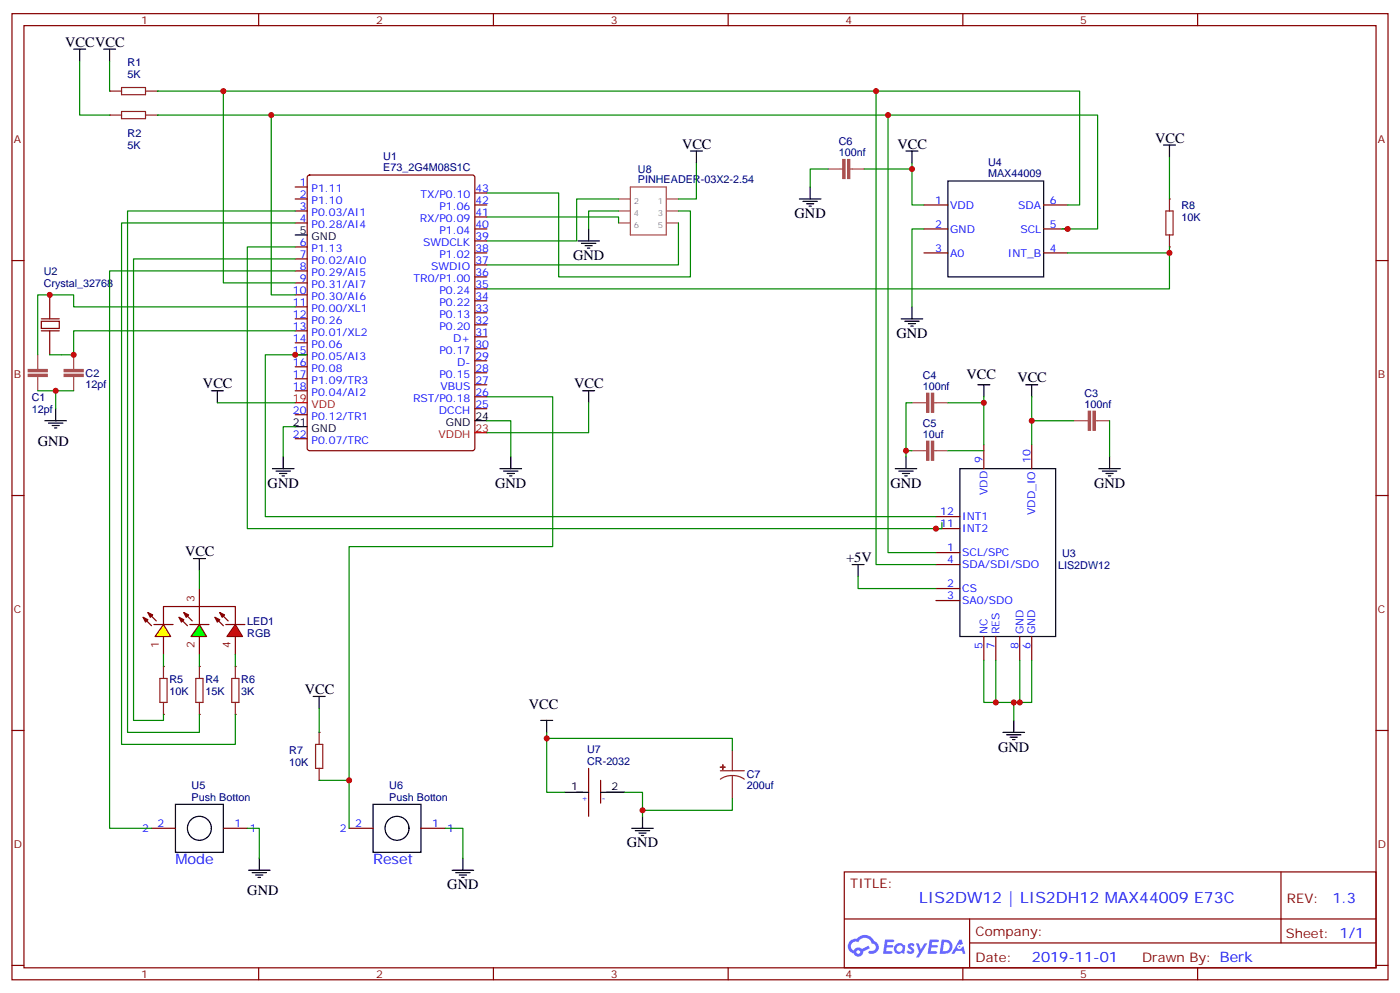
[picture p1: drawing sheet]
<svg xmlns="http://www.w3.org/2000/svg" width="412mm" height="292mm" viewBox="0 0 412 292" stroke-linecap="round" stroke-linejoin="round" font-family="sans-serif">
<g fill="none" stroke="#870000" stroke-width=".35">
<path d="M3.5 4h405.4v284.4h-405.4zM7.1 7.5h398.2v277.3h-398.2zM76.2 4v3.5M145.3 4v3.5M214.5 4v3.5M283.6 4v3.5M352.8 4v3.5M3.5 76.7h3.6M405.3 76.7h3.6M3.5 145.8h3.6M405.3 145.8h3.6M3.5 215h3.6"/>
<path d="M405.3 215h3.6M248.7 256.6h156.6v28.2h-156.6zM377.3 256.6v20.9M248.7 270.5h156.5M285.6 277.5h119.6M285.6 270.5v14.1M3.5 284.1h3.6M76.2 284.8v3.6M145.3 284.8v3.6M214.5 284.8v3.6M283.6 284.8v3.6M352.8 284.8v3.6"/>
<path d="M405.3 284.1h3.6"/>
</g>
<g fill="#5487ff">
<path d="M267.7 277.8a1.22 1.22 0 0 1 1.7 .2l-.4 .6a.47 .47 0 0 0-.3-.4 .47 .47 0 0 0-.5 .2l.1 .2a1.14 1.14 0 0 1 .8 1.8 1.14 1.14 0 0 1-1.9 0l-.2-.2 .5-.6 .7 .5a.29 .29 0 0 0 .3-.3 .29 .29 0 0 0-.2-.3 1.04 1.04 0 0 1-.6-1.7z"/>
<path d="M260.7 276.5h2.4l.3 .2-.2 .5-1.8 .1-.1 .8h1.5l.3 .4-.3 .4h-1.6l-.2 1.1h1.7l.2 .3-.2 .3-2.6 .1z"/>
<path d="M273.8 276.5h2.4l.3 .2-.1 .5-1.8 .1-.2 .8h1.6l.3 .4-.4 .4h-1.6l-.1 1.1h1.7l.2 .3-.2 .3-2.6 .1z"/>
<path d="M282.6 276.5h.7l.3 1.3-.6 .3a.69 .69 0 0 0-1 .3 .69 .69 0 0 0 .4 .9 .69 .69 0 0 0 .9-.6l.5-.2 .6 2.2h-.8l-.2-.9h-1.8l-.5 .9h-.8z"/>
<path d="M269.8 277.6h.8l.6 1.8 1.1-1.8h.9l-2.6 4.2h-.8l.9-1.5z"/>
<path d="M277.4 276.5l-.6 4.2h1.3a2.11 2.11 0 0 0 2.5-2.1 2.11 2.11 0 0 0-2.5-2.1zM278.1 277.3a1.39 1.39 0 0 1 1.7 1.4 1.39 1.39 0 0 1-1.8 1.3h-.3z"/>
<path d="M263.7 278.2a1.54 1.54 0 0 0-.1 2.1 1.54 1.54 0 0 0 2.2 .1l.6 .3 .3-2.3-.2-.3h-.4a1.49 1.49 0 0 0-2.4 .1zM264 279.2a.94 .94 0 0 1 1.8 0 .94 .94 0 0 1-1.8 0z"/>
<path d="M250.4 276.9a2.18 2.18 0 0 0 1.1 3.7 1.44 1.44 0 0 0 1.6 .9 1.44 1.44 0 0 0 1.2-1.4l2-1-.5-.8-1.9 1a1.47 1.47 0 0 0-2.4 .4 1.39 1.39 0 0 1-.7-1.9 1.39 1.39 0 0 1 2-.5 2.12 2.12 0 0 1 2.2-1.3 2.12 2.12 0 0 1 1.9 1.7 1.14 1.14 0 0 1 1.1 1.4 1.14 1.14 0 0 1-1.7 .7 .43 .43 0 0 0-.5 .4 .43 .43 0 0 0 .4 .5 1.98 1.98 0 0 0 2.5-1.2 1.98 1.98 0 0 0-1.2-2.6 3.1 3.1 0 0 0-5.3-.6l-.9 .1zM252.3 280.2a.55 .55 0 0 1 1.1 0 .55 .55 0 0 1-1.1 0z"/>
<circle cx="282.6" cy="278.6" r=".26"/>
</g>
<g fill="none" stroke="#870000" stroke-width=".35">
<path d="M87 55h3.5M87 58.6h3.5M90.7 51.7l.5-.2h48l.6 .4 .1 80-.5 .7h-48.2l-.7-.4v-80zM139.9 56.8h3.5M87 62.1h3.5M87 65.6h3.5M87 72.7h3.5M87 76.2h3.5M87 79.7h3.5M139.9 78h3.5M139.9 74.4h3.5M139.9 70.9h3.5"/>
<path d="M139.9 67.4h3.5M139.9 63.9h3.5M139.9 60.3h3.5M272.2 74.4h7M272.2 67.4h7M272.2 60.3h7M307.4 74.4h7.1M307.4 67.4h7.1M307.4 60.3h7.1M87 83.3h3.5M87 86.8h3.5M87 90.3h3.5"/>
<path d="M87 93.8h3.5M87 97.4h3.5M139.9 99.1h3.5M139.9 95.6h3.5M139.9 92.1h3.5M139.9 88.5h3.5M139.9 85h3.5M139.9 81.5h3.5M87 100.9h3.5M87 104.4h3.5M87 107.9h3.5M87 111.5h3.5"/>
<path d="M87 115h3.5M139.9 116.8h3.5M139.9 113.2h3.5M139.9 109.7h3.5M139.9 106.2h3.5M139.9 102.7h3.5M87 122.1h3.5M87 129.1h3.5M139.9 120.3h3.5M289.8 130.9v7M303.9 130.9v7M275.7 155.6h7.1"/>
<path d="M275.7 152h7.1M275.7 162.6h7.1M275.7 173.2h7.1M275.7 176.7h7.1M275.7 166.2h7.1M289.8 187.3v7.1M293.3 187.3v7.1M300.4 187.3v7.1M303.9 187.3v7.1M173.4 226.1v14.1M176.9 229.7v6.7M44.6 243.8h7.1"/>
<path d="M65.8 243.8h7M102.8 243.8h7.1M124 243.8h7.1"/>
</g>
<g fill="none" stroke="#000" stroke-width=".35">
<path d="M279.2 53.3h28.2v28.2h-28.2zM87 69.1h3.5M87 125.6h3.5M139.9 123.8h3.5M282.8 137.9h28.2v49.4h-28.2zM51.7 236.7h14.1v14.1h-14.1zM109.9 236.7h14.1v14.1h-14.1zM166.3 233.2h7.1M176.9 233.2h7.1"/>
<circle cx="58.7" cy="243.8" r="3.5"/>
<circle cx="116.9" cy="243.8" r="3.5"/>
</g>
<path d="M87 118.5h3.5M139.9 127.4h3.5" fill="none" stroke="#f00" stroke-width=".35"/>
<path d="M68.3 199.7h2.1v7h-2.1zM69.3 196.1v3.6M69.3 206.7v3.6" fill="none" stroke="#8c2424" stroke-width=".35"/>
<g fill="#8c2424">
<circle cx="69.3" cy="210.3" r=".18"/>
<circle cx="69.3" cy="196.1" r=".18"/>
</g>
<path d="M57.7 199.7h2.1v7h-2.1zM58.7 196.1v3.6M58.7 206.7v3.6" fill="none" stroke="#8c2424" stroke-width=".35"/>
<g fill="#8c2424">
<circle cx="58.7" cy="210.3" r=".18"/>
<circle cx="58.7" cy="196.1" r=".18"/>
</g>
<path d="M47.1 199.7h2.1v7h-2.1zM48.2 196.1v3.6M48.2 206.7v3.6" fill="none" stroke="#8c2424" stroke-width=".35"/>
<g fill="#8c2424">
<circle cx="48.2" cy="210.3" r=".18"/>
<circle cx="48.2" cy="196.1" r=".18"/>
</g>
<path d="M93 219.1h2.1v7h-2.1zM94 215.5v3.6M94 226.1v3.6" fill="none" stroke="#8c2424" stroke-width=".35"/>
<g fill="#8c2424">
<circle cx="94" cy="229.7" r=".18"/>
<circle cx="94" cy="215.5" r=".18"/>
</g>
<path d="M58.7 178.5v5.3M42.2 181.7l2.4 2.5M43.6 180.3l2.4 2.4M45.3 183.8h5.7M48.2 183.8v-5.3h21.1v5.3M52.7 181.7l2.5 2.5M54.2 180.3l2.4 2.4M55.9 183.8h5.7M63.3 181.7l2.5 2.5M64.7 180.3l2.5 2.4M66.5 183.8h5.6" fill="none" stroke="#870000" stroke-width=".35"/>
<g fill="#870000" stroke="#870000" stroke-width=".35">
<path d="M43.6 180.3l1.4 .7-.7 .7z"/>
<path d="M42.2 181.7l1.4 .7-.7 .7z"/>
</g>
<path d="M48.2 183.8l2.1 3.5h-4.6z" fill="#ff0" stroke="#870000" stroke-width=".35"/>
<g fill="#870000" stroke="#870000" stroke-width=".35">
<path d="M54.2 180.3l1.4 .7-.7 .7z"/>
<path d="M52.7 181.7l1.5 .7-.8 .7z"/>
</g>
<path d="M58.7 183.8l2.2 3.5h-4.6z" fill="#0f0" stroke="#870000" stroke-width=".35"/>
<g fill="#870000" stroke="#870000" stroke-width=".35">
<path d="M64.7 180.3l1.4 .7-.7 .7z"/>
<path d="M63.3 181.7l1.4 .7-.7 .7z"/>
</g>
<path d="M69.3 183.8l2.1 3.5h-4.5z" fill="#f00" stroke="#870000" stroke-width=".35"/>
<path d="M58.7 173.2v5.3M48.2 187.3v5.3M58.7 187.3v5.3M69.3 187.3v5.3" fill="none" stroke="#870000" stroke-width=".35"/>
<path d="M344.5 58.6v3.5M343.4 62.1h2.1v7h-2.1zM344.5 69.1v3.6" fill="none" stroke="#8c2424" stroke-width=".35"/>
<g fill="#8c2424">
<circle cx="344.5" cy="72.7" r=".18"/>
<circle cx="344.5" cy="58.6" r=".18"/>
</g>
<path d="M32.3 33.9h3.5M35.8 32.8h7.1v2.1h-7.1zM42.9 33.9h3.5" fill="none" stroke="#8c2424" stroke-width=".35"/>
<g fill="#8c2424">
<circle cx="46.4" cy="33.9" r=".18"/>
<circle cx="32.3" cy="33.9" r=".18"/>
</g>
<path d="M32.3 26.8h3.5M35.8 25.8h7.1v2.1h-7.1zM42.9 26.8h3.5" fill="none" stroke="#8c2424" stroke-width=".35"/>
<g fill="#8c2424">
<circle cx="46.4" cy="26.8" r=".18"/>
<circle cx="32.3" cy="26.8" r=".18"/>
</g>
<g fill="#a64a4a" stroke="#a64a4a" stroke-width=".29">
<path d="M322 121h.7v5.6h-.7z"/>
<path d="M320.6 121h.7v5.6h-.7z"/>
<path d="M274.3 129.8h.7v5.7h-.7z"/>
<path d="M272.9 129.8h.7v5.7h-.7z"/>
<path d="M274.3 115.7h.7v5.7h-.7z"/>
<path d="M272.9 115.7h.7v5.7h-.7z"/>
<path d="M249.6 46.9h.8v5.7h-.8z"/>
<path d="M248.2 46.9h.7v5.7h-.7z"/>
<path d="M18.9 110.1h5.6v.7h-5.6z"/>
<path d="M18.9 108.7h5.6v.7h-5.6z"/>
<path d="M8.3 110.1h5.6v.7h-5.6z"/>
<path d="M8.3 108.7h5.6v.7h-5.6z"/>
</g>
<g fill="none" stroke="#a64a4a" stroke-width=".35">
<path d="M182.2 58.6h3.5M185.7 55h10.6v14.1h-10.6zM196.4 58.6h3.4M243.9 49.7h3.5M247.5 49.7h.7M250.4 49.7h4.1M182.2 62.1h3.5M182.2 65.6h3.5M196.4 62.1h3.4M196.4 65.6h3.4M11.1 104.4v3.5M11.1 108v.7"/>
<path d="M11.1 110.8v4.2M21.7 104.4v3.5M21.7 108v.7M21.7 110.8v4.2M268.6 118.5h3.5M272.2 118.5h.7M275 118.5h4.2M268.6 132.6h3.5M272.2 132.6h.7M275 132.6h4.2M316.3 123.8h3.4M319.8 123.8h.8"/>
<path d="M322.7 123.8h4.1"/>
</g>
<g fill="#8c2424" stroke="#8c2424" stroke-width=".35">
<path d="M212.2 225.8h1.4z"/>
<path d="M212.9 225.1v1.4z"/>
</g>
<path d="M212.2 226.8h7.1M215.7 228.2l1.9 .3 1.7 .8M215.7 228.2l-1.8 .3-1.7 .8M215.7 220.8v6M215.7 228.2v6.8" fill="none" stroke="#8c2424" stroke-width=".35"/>
<path d="M12.2 94.5h5.3v2.2h-5.3zM12.2 93.8h5.3M12.2 97.4h5.3M14.6 86.8v7M14.6 97.4v7" fill="none" stroke="#870000" stroke-width=".35"/>
<g fill="none" stroke="#000" stroke-width=".35">
<path d="M21.7 14.5h3.5M23.5 14.5v3.5M30.5 14.5h3.5M32.3 14.5v3.5M203.4 44.4h3.5M205.1 44.4v3.6M235.5 58.6h6.3M236.5 59.3h4.3M237.6 60h2.1M238.7 55v3.6M266.9 44.4h3.5M268.6 44.4v3.6"/>
<path d="M342.7 42.7h3.6M344.5 42.7v3.5M170.2 70.9h6.4M171.3 71.6h4.2M172.3 72.3h2.1M173 73h.7M173.4 67.4v3.5M238.3 60.7h.7M265.5 93.8h6.3M266.5 94.5h4.3M267.6 95.2h2.1M268.3 96h.7"/>
<path d="M268.6 90.3v3.5M62.3 115h3.5M64 115v3.5M171.6 115h3.6M173.4 115v3.5M288 113.2h3.6M289.8 113.2v3.6M302.2 113.2h3.5M303.9 113.2v3.6M13.2 123.8h6.4M14.3 124.5h4.2M15.3 125.2h2.2"/>
<path d="M16.1 125.9h.7M16.4 120.3v3.5M80.3 137.9h6.3M81.3 138.6h4.2M82.4 139.3h2.1M83.4 134.4v3.5M147.3 137.9h6.3M148.3 138.6h4.3M149.4 139.3h2.1M150.5 134.4v3.5M263.7 137.9h6.4M264.8 138.6h4.2"/>
<path d="M265.8 139.3h2.1M266.9 134.4v3.5M323.7 137.9h6.3M324.7 138.6h4.3M325.8 139.3h2.1M326.8 134.4v3.5M83.1 140.1h.7M150.1 140.1h.7M266.5 140.1h.7M326.5 140.1h.7M57 164.4h3.5M58.7 164.4v3.5"/>
<path d="M251 166.2h3.5M252.8 166.2v3.5M92.3 205h3.5M94 205v3.5M159.3 212h3.5M161 212v3.5M295.5 215.5h6.3M296.5 216.3h4.2M297.6 217h2.1M298.3 217.7h.7M298.6 212v3.5M73.2 256.1h6.4"/>
<path d="M74.3 256.8h4.2M75.3 257.5h2.1M76 258.2h.7M76.4 252.6v3.5M133.2 256.1h6.3M134.2 256.8h4.3M135.3 257.5h2.1M136 258.2h.7M136.3 252.6v3.5M186.1 243.8h6.3M187.1 244.5h4.3M188.2 245.2h2.1"/>
<path d="M188.9 245.9h.7M189.3 240.2v3.6"/>
</g>
<g fill="none" stroke="#008700" stroke-width=".35">
<path d="M23.5 18v15.9h8.8M32.3 18v8.8M46.4 33.9h33.5M46.4 26.8h19.4M258.1 26.8v139.4h17.6M261.6 33.9v128.7h14.1M143.4 56.8h21.2v24.7h38.8v-19.4h-3.6M182.2 58.6h-12.3v12.3h-26.5M205.1 48v10.6h-5.3M243.9 49.7h-5.2v5.3M254.5 49.7h14.1M268.6 48v12.3h3.6"/>
<path d="M344.5 46.2v12.4M87 79.7h-54.7v164.1h12.3M87 76.2h-47.7v135.8h8.9v-1.7M87 62.1h-49.4v153.4h21.1v-5.2M87 65.6h-51.2v153.5h33.5v-8.8M87 72.7h-14.2v82.9h204.7v-1.8M143.4 63.9h38.8v1.7M182.2 62.1h-8.8v5.3M199.8 65.6v12.4h-56.4M272.2 67.4h-3.6v22.9M312.7 67.4h10.6v-33.5h-243.4v52.9h7.1M314.5 60.3h3.5v-33.5h-252.2v56.5h21.2"/>
<path d="M344.5 72.7v1.7h-30M344.5 74.4v10.6h-201.1M87 90.3h-65.3v-3.5h-10.6v17.6M87 97.4h-65.3v7h-7.1M11.1 115h10.6M16.4 115v5.3M64 118.5h23M90.5 104.4h-12.4v47.6h197.6M143.4 116.8h19.4v44.1h-60v82.9M173.4 118.5v8.9h-30M268.6 118.5h-1.7v15.9M279.2 118.5h10.6"/>
<path d="M289.8 116.8v14.1M303.9 116.8v14.1M87 125.6h-3.6v8.8M143.4 123.8h7.1v10.6M266.9 132.6h1.7M279.2 132.6h10.6M303.9 123.8h12.4M326.8 123.8v10.6M58.7 167.9v5.3M252.8 169.7v3.5h22.9M48.2 192.6v3.5M58.7 192.6v3.5"/>
<path d="M69.3 192.6v3.5M289.8 194.4v12.3h8.8v5.3M293.3 194.4v12.3M300.4 194.4v12.3h-1.8M303.9 194.4v12.3h-3.5M94 208.5v7M161 215.5v17.7h5.3M161 217.3h54.7v3.5M94 229.7h8.8M184 233.2h5.3v7M215.7 235v3.5h-26.4M72.8 243.8h3.6v8.8"/>
<path d="M131.1 243.8h5.2v8.8"/>
</g>
<g fill="#c00">
<circle cx="344.5" cy="74.4" r=".88"/>
<circle cx="293.3" cy="206.7" r=".88"/>
<circle cx="298.6" cy="206.7" r=".88"/>
<circle cx="300.4" cy="206.7" r=".88"/>
<circle cx="87" cy="104.4" r=".88"/>
<circle cx="275.7" cy="155.6" r=".88"/>
<circle cx="314.5" cy="67.4" r=".88"/>
<circle cx="261.6" cy="33.9" r=".88"/>
<circle cx="258.1" cy="26.8" r=".88"/>
<circle cx="79.9" cy="33.9" r=".88"/>
<circle cx="65.8" cy="26.8" r=".88"/>
<circle cx="268.6" cy="49.7" r=".88"/>
<circle cx="303.9" cy="123.8" r=".88"/>
<circle cx="289.8" cy="118.5" r=".88"/>
<circle cx="266.9" cy="132.6" r=".88"/>
<circle cx="161" cy="217.3" r=".88"/>
<circle cx="189.3" cy="238.5" r=".88"/>
<circle cx="16.4" cy="115" r=".88"/>
<circle cx="21.7" cy="104.4" r=".88"/>
<circle cx="14.6" cy="86.8" r=".88"/>
<circle cx="102.8" cy="229.7" r=".88"/>
</g>
<text font-size="4.6" fill="#00f" x="270.8" y="265.6">LIS2DW12 | LIS2DH12 MAX44009 E73C</text>
<g font-size="4.2">
<text x="19.2" y="13.8">VCCVCC</text>
<text x="340.3" y="42">VCC</text>
<text x="200.9" y="43.7">VCC</text>
<text x="264.4" y="43.7">VCC</text>
<text x="234.1" y="64.2">GND</text>
<text x="168.8" y="76.6">GND</text>
<text x="264.1" y="99.5">GND</text>
<text x="284.7" y="111.6">VCC</text>
<text x="299.7" y="112.5">VCC</text>
<text x="59.8" y="114.3">VCC</text>
<text x="169.2" y="114.3">VCC</text>
<text x="11.1" y="131.1">GND</text>
<text x="78.8" y="143.6">GND</text>
<text x="145.9" y="143.6">GND</text>
<text x="262.3" y="143.6">GND</text>
<text x="322.3" y="143.6">GND</text>
<text x="54.5" y="163.7">VCC</text>
<text x="249.2" y="165.5">+5V</text>
<text x="89.8" y="204.3">VCC</text>
<text x="155.8" y="208.7">VCC</text>
<text x="294" y="221.2">GND</text>
<text x="184.7" y="249.4">GND</text>
<text x="72.8" y="263.4">GND</text>
<text x="131.8" y="261.8">GND</text>
</g>
<g font-size="4.2" fill="#00f">
<text x="51.7" y="254.4">Mode</text>
<text x="109.9" y="254.4">Reset</text>
<text x="392.5" y="265.9">1.3</text>
<text x="304" y="283.2">2019-11-01</text>
</g>
<g font-size="3.9" fill="#800">
<text x="250.5" y="261.2">TITLE:</text>
<text x="379.1" y="265.9">REV:</text>
<text x="287.4" y="275.4">Company:</text>
<text x="378.7" y="276">Sheet: 1/1</text>
<text x="287.4" y="283.1">Date:</text>
<text x="336.4" y="283.2">Drawn By: Berk</text>
</g>
<g font-size="3.2" fill="#800">
<text x="41.6" y="7">1</text>
<text x="110.8" y="7">2</text>
<text x="179.9" y="7">3</text>
<text x="249.1" y="7">4</text>
<text x="318.2" y="7">5</text>
<text x="4.1" y="42.1">A</text>
<text x="405.9" y="42.1">A</text>
<text x="4.1" y="111.3">B</text>
<text x="405.9" y="111.3">B</text>
<text x="57.3" y="177.1" transform="rotate(-90 57.3 177.1)">3</text>
<text x="4.1" y="180.4">C</text>
<text x="405.9" y="180.4">C</text>
<text x="46.7" y="190.8" transform="rotate(-90 46.7 190.8)">1</text>
<text x="57.3" y="190.8" transform="rotate(-90 57.3 190.8)">2</text>
<text x="67.9" y="190.8" transform="rotate(-90 67.9 190.8)">4</text>
<text x="4.1" y="249.6">D</text>
<text x="405.9" y="249.6">D</text>
<text x="41.6" y="287.8">1</text>
<text x="110.8" y="287.8">2</text>
<text x="179.9" y="287.8">3</text>
<text x="249.1" y="287.8">4</text>
<text x="318.2" y="287.8">5</text>
</g>
<g font-size="3.2" fill="#000080">
<text x="37.6" y="22.8">5K</text>
<text x="37.6" y="19.3">R1</text>
<text x="37.6" y="40.5">R2</text>
<text x="37.6" y="44">5K</text>
<text x="112.9" y="47.1">U1</text>
<text x="247.1" y="45.9">100nf</text>
<text x="247.1" y="42.8">C6</text>
<text x="112.9" y="50.4">E73_2G4M08S1C</text>
<text x="187.9" y="54">PINHEADER-03X2-2.54</text>
<text x="187.9" y="50.9">U8</text>
<text x="291.1" y="52.2">MAX44009</text>
<text x="291.1" y="48.9">U4</text>
<text x="348" y="65">10K</text>
<text x="348" y="61.5">R8</text>
<text x="12.9" y="80.9">U2</text>
<text x="12.9" y="84.5">Crystal_32768</text>
<text x="25.2" y="110.9">C2</text>
<text x="271.8" y="111.6">C4</text>
<text x="9.3" y="118">C1</text>
<text x="25.2" y="114.1">12pf</text>
<text x="271.8" y="114.7">100nf</text>
<text x="319.4" y="119.9">100nf</text>
<text x="319.4" y="116.8">C3</text>
<text x="9.3" y="121.5">12pf</text>
<text x="271.8" y="125.7">C5</text>
<text x="271.8" y="128.8">10uf</text>
<text x="311.7" y="167.5">LIS2DW12</text>
<text x="312.9" y="163.8">U3</text>
<text x="72.9" y="184">LED1</text>
<text x="72.8" y="187.3">RGB</text>
<text x="49.9" y="200.9">R5</text>
<text x="60.5" y="200.9">R4</text>
<text x="71.1" y="200.9">R6</text>
<text x="49.9" y="204.5">10K</text>
<text x="60.5" y="204.5">15K</text>
<text x="71.1" y="204.5">3K</text>
<text x="173" y="221.7">U7</text>
<text x="85.2" y="225.6">10K</text>
<text x="85.2" y="222">R7</text>
<text x="173" y="225.1">CR-2032</text>
<text x="56.5" y="232.3">U5</text>
<text x="114.7" y="232.3">U6</text>
<text x="220" y="232.3">200uf</text>
<text x="220" y="229">C7</text>
<text x="56.5" y="235.7">Push Botton</text>
<text x="114.7" y="235.7">Push Botton</text>
</g>
<g font-size="3.2" fill="#00f">
<text x="88.3" y="54.7">1</text>
<text x="88.3" y="58.2">2</text>
<text x="91.8" y="56.4">P1.11</text>
<text x="91.8" y="60">P1.10</text>
<text x="123.9" y="58.2">TX/P0.10</text>
<text x="140.1" y="60">42</text>
<text x="140.1" y="56.4">43</text>
<text x="275.4" y="60">1</text>
<text x="309.2" y="60">6</text>
<text x="88.3" y="61.7">3</text>
<text x="88.3" y="65.3">4</text>
<text x="91.8" y="63.5">P0.03/AI1</text>
<text x="123.6" y="65.3">RX/P0.09</text>
<text x="129.5" y="61.7">P1.06</text>
<text x="140.1" y="63.5">41</text>
<text x="279.9" y="61.4">VDD</text>
<text x="300" y="61.4">SDA</text>
<text x="91.8" y="67">P0.28/AI4</text>
<text x="129.5" y="68.8">P1.04</text>
<text x="140.1" y="70.6">39</text>
<text x="140.1" y="67">40</text>
<text x="275.4" y="67">2</text>
<text x="279.9" y="68.4">GND</text>
<text x="300.6" y="68.4">SCL</text>
<text x="309.2" y="67">5</text>
<text x="88.3" y="72.3">6</text>
<text x="88.3" y="75.8">7</text>
<text x="91.8" y="74.1">P1.13</text>
<text x="91.8" y="77.6">P0.02/AI0</text>
<text x="124.6" y="72.3">SWDCLK</text>
<text x="129.5" y="75.8">P1.02</text>
<text x="140.1" y="77.6">37</text>
<text x="140.1" y="74.1">38</text>
<text x="275.4" y="74.1">3</text>
<text x="279.9" y="75.5">A0</text>
<text x="296.9" y="75.5">INT_B</text>
<text x="309.2" y="74.1">4</text>
<text x="88.3" y="79.4">8</text>
<text x="88.3" y="82.9">9</text>
<text x="91.8" y="81.1">P0.29/AI5</text>
<text x="121.8" y="82.9">TR0/P1.00</text>
<text x="127" y="79.4">SWDIO</text>
<text x="140.1" y="81.1">36</text>
<text x="86.3" y="86.4">10</text>
<text x="86.3" y="90">11</text>
<text x="91.8" y="84.7">P0.31/AI7</text>
<text x="91.8" y="88.2">P0.30/AI6</text>
<text x="129.5" y="90">P0.22</text>
<text x="129.5" y="86.4">P0.24</text>
<text x="140.1" y="88.2">34</text>
<text x="140.1" y="84.7">35</text>
<text x="86.3" y="93.5">12</text>
<text x="91.8" y="91.7">P0.00/XL1</text>
<text x="91.8" y="95.2">P0.26</text>
<text x="129.5" y="93.5">P0.13</text>
<text x="140.1" y="95.2">32</text>
<text x="140.1" y="91.7">33</text>
<text x="86.3" y="97">13</text>
<text x="86.3" y="100.5">14</text>
<text x="91.8" y="98.8">P0.01/XL2</text>
<text x="129.5" y="97">P0.20</text>
<text x="133.5" y="100.5">D+</text>
<text x="140.1" y="98.8">31</text>
<text x="86.3" y="104.1">15</text>
<text x="86.3" y="107.6">16</text>
<text x="91.8" y="102.3">P0.06</text>
<text x="91.8" y="105.8">P0.05/AI3</text>
<text x="129.5" y="104.1">P0.17</text>
<text x="134.7" y="107.6">D-</text>
<text x="140.1" y="105.8">29</text>
<text x="140.1" y="102.3">30</text>
<text x="86.3" y="111.1">17</text>
<text x="91.8" y="109.4">P0.08</text>
<text x="91.8" y="112.9">P1.09/TR3</text>
<text x="129.5" y="111.1">P0.15</text>
<text x="140.1" y="112.9">27</text>
<text x="140.1" y="109.4">28</text>
<text x="86.3" y="114.7">18</text>
<text x="91.8" y="116.4">P0.04/AI2</text>
<text x="121.7" y="118.2">RST/P0.18</text>
<text x="129.7" y="114.7">VBUS</text>
<text x="140.1" y="119.9">25</text>
<text x="140.1" y="116.4">26</text>
<text x="86.3" y="121.7">20</text>
<text x="91.8" y="123.5">P0.12/TR1</text>
<text x="129.3" y="121.7">DCCH</text>
<text x="86.3" y="128.8">22</text>
<text x="91.8" y="130.5">P0.07/TRC</text>
<text x="289.5" y="136.2" transform="rotate(-90 289.5 136.2)">9</text>
<text x="303.6" y="136.2" transform="rotate(-90 303.6 136.2)">10</text>
<text x="290.9" y="145.7" transform="rotate(-90 290.9 145.7)">VDD</text>
<text x="277" y="155.2">11</text>
<text x="277" y="151.7">12</text>
<text x="283.5" y="153.1">INT1</text>
<text x="305" y="151.5" transform="rotate(-90 305 151.5)">VDD_IO</text>
<text x="283.5" y="156.6">INT2</text>
<text x="279" y="162.3">1</text>
<text x="279" y="165.8">4</text>
<text x="283.5" y="163.7">SCL/SPC</text>
<text x="283.5" y="167.2">SDA/SDI/SDO</text>
<text x="279" y="172.9">2</text>
<text x="279" y="176.4">3</text>
<text x="283.5" y="174.3">CS</text>
<text x="283.5" y="177.8">SA0/SDO</text>
<text x="289.5" y="191.1" transform="rotate(-90 289.5 191.1)">5</text>
<text x="290.9" y="186.6" transform="rotate(-90 290.9 186.6)">NC</text>
<text x="293" y="191.1" transform="rotate(-90 293 191.1)">7</text>
<text x="294.4" y="186.6" transform="rotate(-90 294.4 186.6)">RES</text>
<text x="300" y="191.1" transform="rotate(-90 300 191.1)">8</text>
<text x="301.4" y="186.6" transform="rotate(-90 301.4 186.6)">GND</text>
<text x="303.6" y="191.1" transform="rotate(-90 303.6 191.1)">6</text>
<text x="305" y="186.6" transform="rotate(-90 305 186.6)">GND</text>
<text x="41.9" y="244.8">2</text>
<text x="46.4" y="243.4">2</text>
<text x="69.1" y="243.4">1</text>
<text x="73.6" y="244.8">1</text>
<text x="100.1" y="244.8">2</text>
<text x="104.6" y="243.4">2</text>
<text x="127.3" y="243.4">1</text>
<text x="131.8" y="244.8">1</text>
</g>
<g font-size="3.2">
<text x="88.3" y="68.8">5</text>
<text x="91.8" y="70.6">GND</text>
<text x="86.3" y="125.2">21</text>
<text x="131.3" y="125.2">GND</text>
<text x="140.1" y="123.5">24</text>
<text x="91.8" y="127">GND</text>
<text x="168.2" y="232.5">1</text>
<text x="180.1" y="232.5">2</text>
</g>
<g font-size="3.2" fill="#f00">
<text x="86.3" y="118.2">19</text>
<text x="91.8" y="119.9">VDD</text>
<text x="129.1" y="128.8">VDDH</text>
<text x="140.1" y="127">23</text>
</g>
<g font-size="2.5" fill="#838383">
<text x="186.7" y="60">2</text>
<text x="193.8" y="60">1</text>
<text x="186.7" y="63.5">4</text>
<text x="193.8" y="63.5">3</text>
<text x="186.7" y="67">6</text>
<text x="193.8" y="67">5</text>
</g>
<g font-size="2.5" fill="#00f">
<text x="171.3" y="235.8">+</text>
<text x="177.3" y="235.8">-</text>
</g>
</svg>
